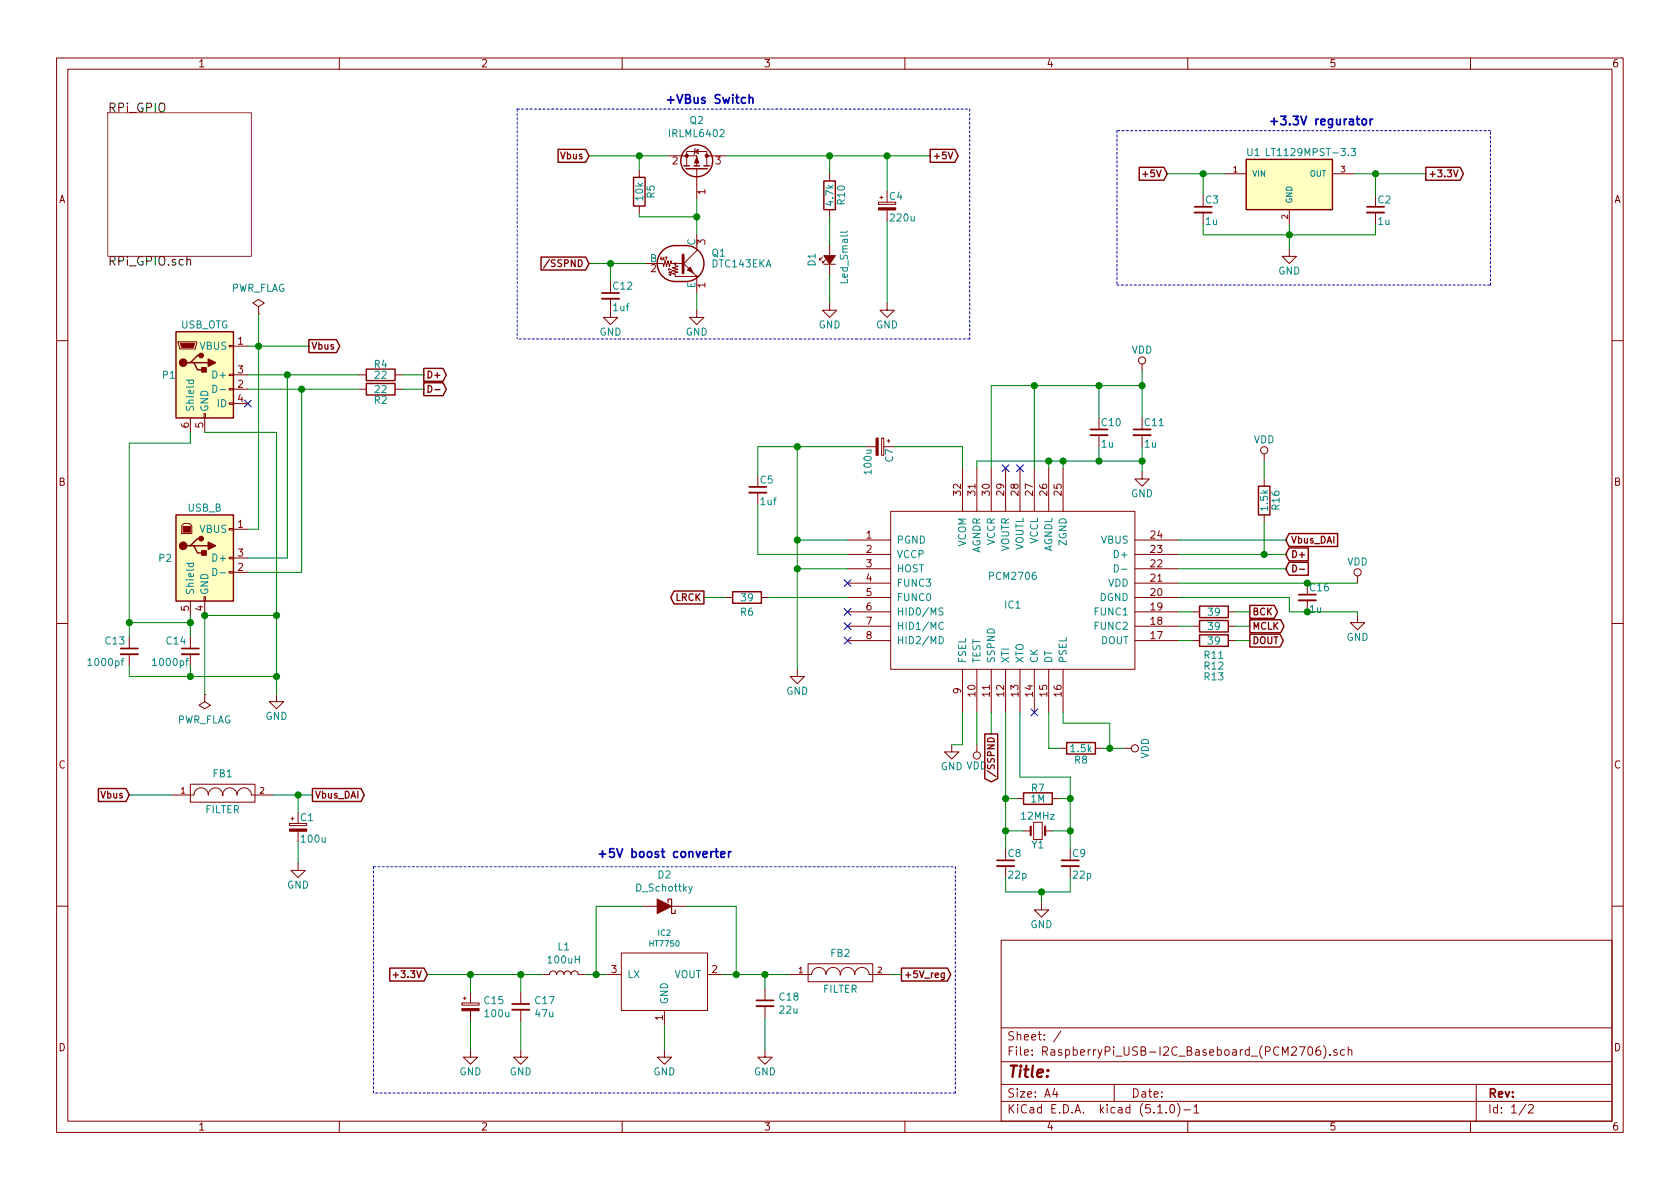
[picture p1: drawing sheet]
<svg xmlns="http://www.w3.org/2000/svg" width="297mm" height="210mm" viewBox="0 0 297 210" stroke-linecap="round" stroke-linejoin="round" font-family="sans-serif">
<g fill="none" stroke="#840000" stroke-width=".18">
<path d="M10 10.3h277v189.9h-277zM12 12.2h273v186.1h-273zM60 10.3v1.9M110 10.3v1.9M160 10.3v1.9M210 10.3v1.9M260 10.3v1.9M113 30.1v1.3M113 36.4v1.3M118.1 27.6h5.1v1.7M122.8 26.8l.6-.4v.8zM122.9 26.3l-.1 .1v.8l-.1 .1"/>
<path d="M123.2 29.8v5.4M125 27.6v-.8h-3.6v2.5M125 27.6v1.7M125 27.6h3.3M146.7 30.7v1.3M146.7 37.1v1.2M155.3 35.8h3.1v.3h-3.1zM155.6 34.9h.5M155.8 34.7v.5M156.8 37.1v1.9M212.7 37.6v2M216.5 30.7h3.8"/>
<path d="M228 37.1v2.5M235.6 30.7h3.8M243.2 37.6v2M45.7 54.2l1-.6-1-.6-1 .6 1 .6v1.3M45.7 55.5h.1M107.9 52.8v3.3h1.3l-1.3 1.3-1.2-1.3h1.2M114.3 46.6h2.9l.1 .5 .3-1 .3 1 .2-1 .3 1 .2-1 .1 .5h1.9M120.6 46.3l2.6 2.6h-3.8v-.4l-.5-.1 1-.3-1-.2 1-.3-1-.2 1-.3-.5-.1v-.4M123.2 54.9v1.2h1.3l-1.3 1.3-1.3-1.3h1.3M123.2 41.5v2.8l-2.6 2.6M123.2 49.1v2.6M145.4 45.5l-.5 .5v-.3v.3h.3"/>
<path d="M145.7 46.7h2M145.9 46l-.5 .5v-.3v.3h.3M146.7 53.6v1.3h1.3l-1.3 1.2-1.3-1.2h1.3M146.7 43.4v1.8M146.7 46.7v1.8M156.8 53.6v1.3h1.3l-1.3 1.2-1.2-1.2h1.2M228 44.1v1.2h1.2l-1.2 1.3-1.3-1.3h1.3M10 60.2h2M31.5 60.4h3.3v.3l-.3 1h-2.8zM33.7 73.9v2.5M36.1 73.1h.2v.8h-.2zM36.2 73.9v2.5"/>
<path d="M40.5 71.2h.8v.3h-.8zM40.5 68.7h.8v.3h-.8zM40.5 66.2h.8v.2h-.8zM40.5 61.1h.8v.2h-.8zM41.3 68.8h2.5M41.3 66.3h2.5M41.3 61.2h2.5M41.3 71.4h2.5M63.5 68.8h1.3M63.5 66.3h1.3M69.8 68.8h1.3M69.8 66.3h1.3"/>
<path d="M153 79h1.9M155.9 77.5h.4v3h-.4zM156.8 78h.6M157.1 77.7v.5M194.3 77v2M201.9 64.4v1.3M201.9 77v2M285 60.2h2M32.1 93l.4-.4h1l.4 .4v1.4h-1.8zM40.5 98.5h.8v.3h-.8zM40.5 93.5h.8v.2h-.8zM41.3 93.6h2.5"/>
<path d="M41.3 98.7h2.5M134 87.1v2M149.9 95.5h7.6M149.9 98h7.6M157.5 90.4h43.2v28h-43.2zM170.2 82.8v7.6M172.7 82.8v7.6M175.3 82.8v7.6M177.8 82.8v7.6M180.3 82.8v7.6M182.9 82.8v7.6M185.4 82.8v7.6"/>
<path d="M188 82.8v7.6M200.7 95.5h7.6M200.7 98h7.6M201.9 83.4v1.3h1.3l-1.3 1.3-1.2-1.3h1.2M223.5 80.3v1.2M223.5 84.7v1.3M223.5 91.1v1.2M10 110.3h2M22.9 112.6v2.1M22.9 115.7v2M33.7 106.3v2.5M33.7 112.6v2.1"/>
<path d="M33.7 115.7v2M36.1 105.5h.2v.8h-.2zM36.2 106.3v2.5M40.5 101.1h.8v.2h-.8zM41.3 101.2h2.5M128.3 105.7h1.2M134.6 105.7h1.3M141 118.4v1.2h1.2l-1.2 1.3-1.3-1.3h1.3M149.9 113.3h7.6M149.9 110.7h7.6M149.9 108.2h7.6M149.9 105.7h7.6"/>
<path d="M149.9 103.1h7.6M149.9 100.6h7.6M170.2 118.4v7.6M172.7 118.4v7.6M175.3 118.4v7.6M177.8 118.4v7.6M180.3 118.4v7.6M182.9 118.4v7.6M185.4 118.4v7.6M188 118.4v7.6M200.7 113.3h7.6M200.7 110.7h7.6"/>
<path d="M200.7 108.2h7.6M200.7 105.7h7.6M200.7 103.1h7.6M200.7 100.6h7.6M210.8 113.3h1.3M210.8 110.7h1.3M210.8 108.2h1.3M217.2 113.3h1.2M217.2 110.7h1.2M217.2 108.2h1.2M231.1 106.2v2M240 108.8v1.3h1.3l-1.3 1.3-1.2-1.3h1.2"/>
<path d="M240 101.8v1.3M285 110.3h2M33.7 138.7h11.4v3.2h-11.4zM36.2 122.8v1.3l1 .6-1 .6-1-.6 1-.6M36.2 122.8h.1M48.9 122.8v1.3h1.3l-1.3 1.2-1.3-1.2h1.3M168.3 131.7v1.3h1.2l-1.2 1.2-1.3-1.2h1.3M172.7 131.7v1.3M187.3 132.3h1.3M193.7 132.3h1.2M198.8 132.3h1.2M30.5 140.6h3.8a1.27 1.27 0 0 1 1.3-1.3 1.27 1.27 0 0 1 1.2 1.3 1.27 1.27 0 0 1 1.3-1.3 1.27 1.27 0 0 1 1.3 1.3 1.27 1.27 0 0 1 1.2-1.3 1.27 1.27 0 0 1 1.3 1.3 1.27 1.27 0 0 1 1.3-1.3 1.27 1.27 0 0 1 1.2 1.3h3.9"/>
<path d="M51.2 145.6h3v.4h-3zM51.4 144.8h.5M51.7 144.5v.5M52.7 152.6v1.3h1.3l-1.3 1.3-1.3-1.3h1.3M52.7 147v1.8M177.8 153.2v2M179.7 141.2h1.3M181 146.9h1.2M182.8 145.4h1.5v3.1h-1.5zM184.1 159.6v1.3h1.3l-1.3 1.3-1.2-1.3h1.2M184.8 146.9h1.3M186.1 141.2h1.2"/>
<path d="M189.2 153.2v2M10 160.2h2M81.7 177.4h3v.3h-3zM81.9 176.5h.5M82.2 176.3v.5M83.2 175.5v1.9M83.2 178.7v1.9M92.1 175.5v2M92.1 178.6v2M95.9 172.3h1.3a.63 .63 0 0 1 .6-.6 .63 .63 0 0 1 .6 .6 .63 .63 0 0 1 .7-.6 .63 .63 0 0 1 .6 .6 .63 .63 0 0 1 .6-.6 .63 .63 0 0 1 .7 .6 .63 .63 0 0 1 .6-.6 .63 .63 0 0 1 .6 .6h1.3M107.3 172.3h2.6M109.9 168.5h15.2v10.2h-15.2z"/>
<path d="M113.7 160.3h7.6M117.5 178.7v2.5M125.1 172.3h2.5M135.3 174.9v2M135.3 177.9v2.1M139.7 172.3h3.8a1.27 1.27 0 0 1 1.3-1.2 1.27 1.27 0 0 1 1.2 1.2 1.27 1.27 0 0 1 1.3-1.2 1.27 1.27 0 0 1 1.3 1.2 1.27 1.27 0 0 1 1.3-1.2 1.27 1.27 0 0 1 1.2 1.2 1.27 1.27 0 0 1 1.3-1.2 1.27 1.27 0 0 1 1.3 1.2h3.8M142.9 170.4h11.4v3.2h-11.4zM177 166.3h108v32h-108zM285 160.2h2M60 198.3v1.9M83.2 185.7v1.2h1.3l-1.3 1.3-1.3-1.3h1.3M92.1 185.7v1.2h1.2l-1.2 1.3-1.3-1.3h1.3"/>
<path d="M110 198.3v1.9M117.5 185.7v1.2h1.2l-1.2 1.3-1.3-1.3h1.3M135.3 185.7v1.2h1.2l-1.2 1.3-1.3-1.3h1.3M160 198.3v1.9M177 194.8h108M177 191.8h108M177 187.8h108M177 181.8h108M186.5 192.5l-.4 1h1M186.8 193v1M187.6 182.3l-1.3 2M197 191.8v3"/>
<path d="M204.7 196.8h.8M206.2 196.7v.1M207 195.4l.3-.1a.94 .94 0 0 1 0 1.5 .82 .82 0 0 1-.3-1.4zM208.2 195.1a1.71 1.71 0 0 1 0 2.3M209.3 196.3h1.2M210 198.3v1.9M211.1 195.8l.4-.5v1.5M211.1 196.8h.9M231.4 185.3l.3-.2a.94 .94 0 0 1 0 1.5l-.4-.3-.1-.6zM233.4 185.1a.59 .59 0 0 0-.7 .6v.6l.1 .2 .4 .1 .3-.1v-.5l-.1-.3h-.5l-.2 .3M234 184.9a1.71 1.71 0 0 1 0 2.3M235.2 186.5v.1"/>
<path d="M236.4 185.7a.37 .37 0 0 0-.6 .1l.1 .2 .5 .2v.1l-.2 .3-.4-.1M237.7 185.7l-.4-.1-.3 .3 .1 .6 .2 .1 .4-.1M238.4 185.7a.37 .37 0 0 1 .6 .1v.8M238.4 185.1v1.5M260 198.3v1.9M261 191.8v6.5M269.8 195.2l-1.2 2M270.3 195.5l.2-.2h.3l.3 .5-.9 1h.9"/>
<circle cx="119.4" cy="46.6" r=".13"/>
<circle cx="123.2" cy="48.9" r=".13"/>
<circle cx="201.9" cy="63.7" r=".63"/>
<circle cx="223.5" cy="79.6" r=".63"/>
<circle cx="240" cy="101.2" r=".63"/>
<circle cx="172.7" cy="133.6" r=".63"/>
<circle cx="200.7" cy="132.3" r=".63"/>
</g>
<path d="M19 19.9h25.4v25.4h-25.4z" fill="none" stroke="#840084" stroke-width=".18"/>
<path d="M33 46l.1-.1a.37 .37 0 0 1 .6 .2v.8" fill="none" stroke="#000" stroke-width=".18"/>
<g fill="#ffffc2" stroke="#ffffc2" stroke-width=".18">
<path d="M31.1 91.1h10.2v15.2h-10.2z"/>
<path d="M220.3 28.2h15.3v8.9h-15.3z"/>
<path d="M31.1 58.7h10.2v15.2h-10.2z"/>
</g>
<g fill="none" stroke="#840000" stroke-width=".25">
<path d="M98.7 26.4h4.9l.5 1.2-.5 1.1h-4.9zM112 31.4h2v5h-2zM120.9 29.3h1M121.3 29.8h3.8M122.7 29.3h1M124.5 29.3h1M145.7 32h2v5.1h-2zM164.5 26.4h4.3l.6 1.2-.6 1.1h-4.3zM201.4 29.6h4.4l.6 1.1-.6 1.2h-4.4zM220.3 28.2h15.3v8.9h-15.3zM252.1 29.6h6.1l.5 1.1-.5 1.2h-6.1zM31.1 58.7h10.2v15.2h-10.2z"/>
<path d="M95.7 45.5h7.9l.5 1.1-.5 1.1h-7.9zM117.1 44.4a3.3 3.3 0 0 1 2.3-1h1.9a3.2 3.2 0 0 1 3.2 3.2 3.2 3.2 0 0 1-3.2 3.2h-1.9a3.2 3.2 0 0 1-2.9-2 3.2 3.2 0 0 1 .6-3.4zM33.7 64.1h.6l.6 1.3h1.3M34.3 64.1h2.5M35.6 62.9h-.7l-1.2 1.2h-.7M54.6 60.1h4.9l.6 1.1-.6 1.2h-4.9zM64.8 67.8h5v2h-5zM64.8 65.3h5v2h-5zM74.9 67.7h3.4l.6 1.1-.6 1.2h-3.4zM74.9 65.1h3.4l.6 1.2-.6 1.1h-3.4zM31.1 91.1h10.2v15.2h-10.2zM33.7 96.5h.6l.6 1.3h1.3"/>
<path d="M34.3 96.5h2.5M35.6 95.2h-.7l-1.2 1.3h-.7M222.5 86h2v5.1h-2zM227.9 99.4h3.4v2.3h-3.4l-.6-1.1zM227.9 96.9h3.4v2.3h-3.4l-.6-1.2zM227.9 94.4h8.6v2.2h-8.6l-.6-1.1zM119.2 104.5h5.3v2.3h-5.3l-.6-1.1zM129.5 104.6h5.1v2.1h-5.1zM212.1 107.2h5.1v2h-5.1zM212.1 109.7h5.1v2.1h-5.1zM212.1 112.3h5.1v2h-5.1zM221 107.1h4.3l.6 1.1-.6 1.1h-4.3z"/>
<path d="M221 109.6h5.4l.6 1.1-.6 1.2h-5.4zM221 112.1h5.3l.6 1.2-.6 1.1h-5.3zM17.4 139.4h4.9l.6 1.2-.6 1.1h-4.9zM55.2 139.4h8.6l.6 1.2-.6 1.1h-8.6zM174.1 129.8h2.3v7.9l-1.1 .6-1.2-.6zM188.6 131.3h5.1v2h-5.1zM181 140.2h5.1v2h-5.1zM68.9 171.2h6.1l.6 1.1-.6 1.2h-6.1zM159.4 171.2h8.1l.6 1.1-.6 1.2h-8.1z"/>
<circle cx="123.2" cy="28.4" r="2.82"/>
</g>
<g fill="#840000" stroke="#840000" stroke-width=".25">
<path d="M35.7 97.4h.7v.8h-.7z"/>
<path d="M36.8 95.9l1.3 .6-1.3 .6z"/>
<path d="M35.7 65h.7v.8h-.7z"/>
<path d="M36.8 63.5l1.3 .6-1.3 .7z"/>
<circle cx="32.4" cy="96.5" r=".63"/>
<circle cx="35.6" cy="95.2" r=".38"/>
<circle cx="32.4" cy="64.1" r=".63"/>
<circle cx="35.6" cy="62.9" r=".38"/>
</g>
<g fill="#840000" stroke="#840000" stroke-width=".18">
<path d="M32.4 93.1h1.3v1h-1.3z"/>
<path d="M154.9 77.5h.4v3h-.4z"/>
<path d="M51.2 146.6h3v.4h-3z"/>
<path d="M31.9 60.7h2.5l-.2 .8h-2.1z"/>
<path d="M81.7 178.4h3v.3h-3z"/>
<path d="M123.2 27.8l.4 1h-.8z"/>
<path d="M121.5 47.7l.5-.5 .6 1.1z"/>
<path d="M145.7 45.2h2l-1 1.5z"/>
<path d="M155.3 36.7h3.1v.4h-3.1z"/>
<circle cx="39.4" cy="140.6" r=".08"/>
<circle cx="121.4" cy="27.6" r=".28"/>
<circle cx="125" cy="27.6" r=".28"/>
<circle cx="148.6" cy="172.3" r=".08"/>
</g>
<g fill="none" stroke="#008484" stroke-width=".18">
<path d="M223.9 26.3v1.2h.6M238.9 26.3h.8l-.4 .4 .3 .2v.6h-.5l-.2-.1M149.8 40.9l-.1 .2h-1.1M32.9 67.2h1.3M33.4 67.2v.4l.2 .2 .6-.1v-.5M37.6 68.1a.64 .64 0 0 1 .8 .7 .64 .64 0 0 1-.8 .6zM38.9 68.9h1M32.9 99.6h1.3M33.4 99.6v.4l.2 .2 .6-.1v-.5M197 99.9a.64 .64 0 0 1 .7 .6 .64 .64 0 0 1-.7 .6zM21.4 116.9h.5M21.9 116.4l-.3 .2v1.1"/>
<path d="M32.8 116.9h.5M33.3 116.4l-.3 .2v1.1M37.6 100.5a.64 .64 0 0 1 .8 .6 .64 .64 0 0 1-.8 .7zM38.9 101.3h1M166.1 112.6a.64 .64 0 0 1 .7 .6 .64 .64 0 0 1-.7 .6zM166.7 107.6l-.5-.1-.2 .2 .1 .3 .6 .3v.3l-.2 .2-.5-.1M166.8 110.2a.6 .6 0 0 0-.9 .4 .6 .6 0 0 0 .6 .7l.3-.1M198.3 100.7h1M122.4 156.7l-.4 1.2-.2 .1"/>
</g>
<g fill="none" stroke="#840000" stroke-width=".33">
<path d="M211.2 37.6h3M241.7 37.6h3M106.4 52.8h3.1M192.8 77h3M200.4 77h3.1M132.5 87.1h3M21.3 115.7h3.1M32.1 115.7h3.1M229.6 106.2h3.1M176.3 153.2h3M187.7 153.2h3.1M90.6 178.6h3"/>
<path d="M133.7 177.9h3.1"/>
</g>
<g fill="none" stroke="#840000" stroke-width=".3">
<path d="M211.2 36.6h3M241.7 36.6h3M106.4 51.8h3.1M192.8 75.9h3M200.4 75.9h3.1M132.5 86.1h3M21.3 114.7h3.1M32.1 114.7h3.1M229.6 105.2h3.1M176.3 152.1h3M187.7 152.1h3.1M90.6 177.5h3"/>
<path d="M133.7 176.9h3.1"/>
</g>
<path d="M182.2 146.2v1.5M184.8 146.2v1.5" fill="none" stroke="#840000" stroke-width=".38"/>
<path d="M167.7 26.9l.3 1.2 .5-1.2M257 30.1l.4 1.2 .4-1.2M97.1 45.9l-1 1.5M75.7 68.2a.6 .6 0 0 1 .7 .6 .6 .6 0 0 1-.7 .6zM76.9 68.9h.9M228.6 99.9a.6 .6 0 0 1 .6 .6 .6 .6 0 0 1-.6 .6zM229.8 100.7h.9M174.5 136.3l1.6 1M69.5 172.4h.9M167 172.1l-.1 1-.5 .1M167 172.1h-.4l-.2 .2 .1 .5h.5" fill="none" stroke="#840000" stroke-width=".23"/>
<g fill="none" stroke="#000084" stroke-width=".18">
<path d="M43.2 70.8l1.2 1.2M44.4 70.8l-1.2 1.2M177.2 82.2l1.2 1.2M178.4 82.2l-1.2 1.2M179.7 82.2l1.2 1.2M180.9 82.2l-1.2 1.2M149.3 107.6l1.2 1.2M149.3 110.1l1.2 1.2M149.3 112.7l1.2 1.2M149.3 102.5l1.2 1.2M150.5 107.6l-1.2 1.2M150.5 110.1l-1.2 1.2"/>
<path d="M150.5 112.7l-1.2 1.2M150.5 102.5l-1.2 1.2M182.3 125.4l1.2 1.2M183.5 125.4l-1.2 1.2"/>
</g>
<g fill="none" stroke="#008400" stroke-width=".18">
<path d="M104.1 27.6h14M113 37.7v.6h10.2M113 27.6v2.5M123.2 35.2v6.3M128.3 27.6h36.2M146.7 27.6v3.1M146.7 38.3v5.1M156.8 27.6v6.3M156.8 39v14.6M206.4 30.7h10.1M212.7 30.7v3.8M212.7 39.6v1.9h30.5v-1.9"/>
<path d="M228 39.6v4.5M239.4 30.7h12.7M243.2 30.7v3.8M45.7 55.5v38.1h-1.9M104.1 46.6h10.2M107.9 46.6v3.2M123.2 51.7v3.2M146.7 48.5v5.1M33.7 76.4v2h-10.8v34.2M36.2 76.4h12.7v46.4M43.8 66.3h19.7M43.8 68.8h19.7"/>
<path d="M43.8 61.2h10.8M50.8 66.3v32.4h-7M53.3 68.8v32.4h-9.5M71.1 66.3h3.8M71.1 68.8h3.8M141 79v39.4M153 79h-19v5.1M158.1 79h12.1v3.8M182.9 68.2v14.6M194.3 68.2v5.7M194.3 79v2.5M201.9 65.7v8.2"/>
<path d="M201.9 79v4.4M201.9 68.2h-26.6v14.6M134 89.1v8.9h15.9M141 95.5h8.9M185.4 81.5v1.3M188 81.5v1.3M201.9 81.5h-29.2v1.3M208.3 98h19M208.3 95.5h19M223.5 81.5v3.2M223.5 92.3v5.7M22.9 117.7v1.9h26"/>
<path d="M22.9 110.1h10.8M33.7 108.8v3.8M33.7 117.7v1.9M48.9 108.8h-12.7v14M124.5 105.7h3.8M135.9 105.7h14M141 100.6h8.9M208.3 100.6h19M208.3 108.2h2.5M208.3 105.7h19.7v2.5h12v.6M208.3 110.7h2.5M208.3 113.3h2.5"/>
<path d="M208.3 103.1h31.7M218.4 108.2h2.6M218.4 110.7h2.6M218.4 113.3h2.6M170.2 126v5.7h-1.9M172.7 126v5.7M175.3 126v3.8M177.8 126v24.1M180.3 126v11.4h8.9v12.7M185.4 126v6.3h1.9M188 126v1.9h8.2v4.4M194.9 132.3h3.9"/>
<path d="M22.9 140.6h7.6M48.3 140.6h6.9M52.7 140.6v3.2M52.7 148.8v3.8M177.8 146.9h3.2M177.8 141.2h1.9M177.8 155.2v2.5h11.4v-2.5M184.1 157.7v1.9M186.1 146.9h3.1M187.3 141.2h1.9M75.6 172.3h20.3M83.2 172.3v3.2"/>
<path d="M92.1 172.3v3.2M103.5 172.3h3.8M113.7 160.3h-8.3v12M121.3 160.3h8.9v12M127.6 172.3h12.1M135.3 172.3v2.6M135.3 180v5.7M157.5 172.3h1.9M83.2 180.6v5.1M92.1 180.6v5.1M117.5 181.2v4.5"/>
</g>
<g fill="#008400" stroke="#008400" stroke-width=".25">
<circle cx="50.8" cy="66.3" r=".51"/>
<circle cx="53.3" cy="68.8" r=".51"/>
<circle cx="223.5" cy="98" r=".51"/>
<circle cx="52.7" cy="140.6" r=".51"/>
<circle cx="189.2" cy="146.9" r=".51"/>
<circle cx="177.8" cy="146.9" r=".51"/>
<circle cx="177.8" cy="141.2" r=".51"/>
<circle cx="189.2" cy="141.2" r=".51"/>
<circle cx="194.3" cy="81.5" r=".51"/>
<circle cx="201.9" cy="81.5" r=".51"/>
<circle cx="194.3" cy="68.2" r=".51"/>
<circle cx="201.9" cy="68.2" r=".51"/>
<circle cx="231.1" cy="103.1" r=".51"/>
<circle cx="188" cy="81.5" r=".51"/>
<circle cx="182.9" cy="68.2" r=".51"/>
<circle cx="196.2" cy="132.3" r=".51"/>
<circle cx="141" cy="95.5" r=".51"/>
<circle cx="141" cy="79" r=".51"/>
<circle cx="185.4" cy="81.5" r=".51"/>
<circle cx="184.2" cy="157.7" r=".51"/>
<circle cx="212.7" cy="30.7" r=".51"/>
<circle cx="228" cy="41.5" r=".51"/>
<circle cx="231.1" cy="108.2" r=".51"/>
<circle cx="141" cy="100.6" r=".51"/>
<circle cx="45.7" cy="61.2" r=".51"/>
<circle cx="48.9" cy="108.8" r=".51"/>
<circle cx="36.2" cy="108.8" r=".51"/>
<circle cx="48.9" cy="119.6" r=".51"/>
<circle cx="33.7" cy="110.1" r=".51"/>
<circle cx="22.9" cy="110.1" r=".51"/>
<circle cx="33.7" cy="119.6" r=".51"/>
<circle cx="92.1" cy="172.3" r=".51"/>
<circle cx="105.4" cy="172.3" r=".51"/>
<circle cx="130.2" cy="172.3" r=".51"/>
<circle cx="135.3" cy="172.3" r=".51"/>
<circle cx="83.2" cy="172.3" r=".51"/>
<circle cx="156.8" cy="27.6" r=".51"/>
<circle cx="146.7" cy="27.6" r=".51"/>
<circle cx="108" cy="46.6" r=".51"/>
<circle cx="113" cy="27.6" r=".51"/>
<circle cx="123.2" cy="38.3" r=".51"/>
<circle cx="243.2" cy="30.7" r=".51"/>
</g>
<path d="M116.2 159l2.5 1.3-2.5 1.2z" fill="#840000" stroke="#840000" stroke-width=".2"/>
<path d="M118.1 159.6v-.6h.6v2.5h.7v-.6" fill="none" stroke="#840000" stroke-width=".2"/>
<path d="M91.4 19.3v40.6M91.4 19.3h80M171.4 19.3v40.6M197.5 23.1v27.3M263.5 23.1h-66M171.4 59.9h-80M197.5 50.4h66M263.5 50.4v-27.3M66 153.3v40M66 153.3h102.9M168.9 193.3v-40M168.9 193.3h-102.9" fill="none" stroke="#0000c2" stroke-width=".18" stroke-dasharray=".4 .4"/>
<path d="M120.8 45.1v3.2z" fill="#840000" stroke="#840000" stroke-width=".51"/>
<path d="M132.5 17.4v-.1a.37 .37 0 0 1 .6 .1v.9M132.5 16.7v1.6M240.9 21.2l.2-.1 .4 .1 .1 .6-.1 .2-.4 .1-.2-.2zM242.3 21.1v1M242.7 21.1l-.4 .2M126.4 150.6h.6M126.6 150.1v1.3l.4 .2M127.4 151.1l.8-.2-.1-.2-.4-.1-.3 .2 .1 .7h.6M128.8 150.6v1M129.3 150.6l-.3 .1-.2 .2" fill="none" stroke="#0000c2" stroke-width=".3"/>
<text font-size="2.8" fill="#840000" x="178" y="190.5">Title:</text>
<g font-size="2.1">
<text x="19" y="19.8">RPi_GPIO</text>
<text x="19" y="47">RPi_GPIO.sch</text>
</g>
<g font-size="2.1" fill="#0000c2">
<text x="117.5" y="18.3">+VBus Switch</text>
<text x="224.2" y="22.1">+3.3V regurator</text>
<text x="105.4" y="151.7">+5V boost converter</text>
</g>
<g font-size="2.1" fill="#840000">
<text x="178" y="184">Sheet: /</text>
<text x="178" y="186.7">File: RaspberryPi_USB-I2C_Baseboard_(PCM2706).sch</text>
<text x="178" y="196.9">KiCad E.D.A. kicad (5.1.0)-1</text>
<text x="178" y="194.1">Size: A4</text>
<text x="200" y="194.1">Date:</text>
<text x="263" y="194.1">Rev:</text>
<text x="263" y="196.9">Id: 1/2</text>
</g>
<g font-size="1.8" fill="#840000">
<text x="35" y="11.9">1</text>
<text x="85" y="11.9">2</text>
<text x="135" y="11.9">3</text>
<text x="185" y="11.9">4</text>
<text x="235" y="11.9">5</text>
<text x="285" y="11.9">6</text>
<text x="118.9" y="29.1">2</text>
<text x="126.5" y="29.1">3</text>
<text x="10.4" y="35.9">A</text>
<text x="124.7" y="34.4" transform="rotate(-90 124.7 34.4)">1</text>
<text x="285.4" y="35.9">A</text>
<text x="124.7" y="43.3" transform="rotate(-90 124.7 43.3)">3</text>
<text x="115.1" y="48.1">2</text>
<text x="124.7" y="50.9" transform="rotate(-90 124.7 50.9)">1</text>
<text x="42.1" y="61">1</text>
<text x="42.1" y="68.6">2</text>
<text x="42.1" y="66">3</text>
<text x="42.1" y="71.1">4</text>
<text x="33.4" y="75.7" transform="rotate(-90 33.4 75.7)">6</text>
<text x="35.9" y="75.7" transform="rotate(-90 35.9 75.7)">5</text>
<text x="10.4" y="85.9">B</text>
<text x="169.9" y="87.6" transform="rotate(-90 169.9 87.6)">32</text>
<text x="172.5" y="87.6" transform="rotate(-90 172.5 87.6)">31</text>
<text x="175" y="87.6" transform="rotate(-90 175 87.6)">30</text>
<text x="177.5" y="87.6" transform="rotate(-90 177.5 87.6)">29</text>
<text x="180.1" y="87.6" transform="rotate(-90 180.1 87.6)">28</text>
<text x="182.6" y="87.6" transform="rotate(-90 182.6 87.6)">27</text>
<text x="185.2" y="87.6" transform="rotate(-90 185.2 87.6)">26</text>
<text x="187.7" y="87.6" transform="rotate(-90 187.7 87.6)">25</text>
<text x="285.4" y="85.9">B</text>
<text x="42.1" y="93.3">1</text>
<text x="153.2" y="95.2">1</text>
<text x="203.5" y="95.2">24</text>
<text x="42.1" y="101">2</text>
<text x="42.1" y="98.4">3</text>
<text x="153.2" y="97.8">2</text>
<text x="153.2" y="100.3">3</text>
<text x="203.5" y="100.3">22</text>
<text x="203.5" y="97.8">23</text>
<text x="153.2" y="102.9">4</text>
<text x="153.2" y="105.4">5</text>
<text x="153.2" y="107.9">6</text>
<text x="203.5" y="107.9">19</text>
<text x="203.5" y="105.4">20</text>
<text x="203.5" y="102.9">21</text>
<text x="33.4" y="108" transform="rotate(-90 33.4 108)">5</text>
<text x="35.9" y="108" transform="rotate(-90 35.9 108)">4</text>
<text x="153.2" y="110.5">7</text>
<text x="153.2" y="113">8</text>
<text x="203.5" y="113">17</text>
<text x="203.5" y="110.5">18</text>
<text x="169.9" y="122.7" transform="rotate(-90 169.9 122.7)">9</text>
<text x="172.5" y="123.1" transform="rotate(-90 172.5 123.1)">10</text>
<text x="175" y="123.1" transform="rotate(-90 175 123.1)">11</text>
<text x="177.5" y="123.1" transform="rotate(-90 177.5 123.1)">12</text>
<text x="180.1" y="123.1" transform="rotate(-90 180.1 123.1)">13</text>
<text x="182.6" y="123.1" transform="rotate(-90 182.6 123.1)">14</text>
<text x="185.2" y="123.1" transform="rotate(-90 185.2 123.1)">15</text>
<text x="187.7" y="123.1" transform="rotate(-90 187.7 123.1)">16</text>
<text x="10.4" y="135.9">C</text>
<text x="285.4" y="135.9">C</text>
<text x="108.1" y="172.1">3</text>
<text x="125.9" y="172.1">2</text>
<text x="10.4" y="185.9">D</text>
<text x="117.2" y="180.4" transform="rotate(-90 117.2 180.4)">1</text>
<text x="285.4" y="185.9">D</text>
<text x="35" y="199.9">1</text>
<text x="85" y="199.9">2</text>
<text x="135" y="199.9">3</text>
<text x="185" y="199.9">4</text>
<text x="235" y="199.9">5</text>
<text x="285" y="199.9">6</text>
</g>
<g font-size="1.8" fill="#008484">
<text x="122" y="21.9">Q2</text>
<text x="118.5" y="24.3">IRLML6402</text>
<text x="220.5" y="27.6">U1</text>
<text x="224.8" y="27.6">LT1129MPST-3.3</text>
<text x="113.7" y="35.4" transform="rotate(-90 113.7 35.4)">10k</text>
<text x="115.7" y="35" transform="rotate(-90 115.7 35)">R5</text>
<text x="157.3" y="35.4">C4</text>
<text x="213.2" y="36">C3</text>
<text x="243.7" y="36">C2</text>
<text x="147.4" y="36.3" transform="rotate(-90 147.4 36.3)">4.7k</text>
<text x="149.4" y="36.1" transform="rotate(-90 149.4 36.1)">R10</text>
<text x="157.6" y="39.2">220u</text>
<text x="213.2" y="39.8">1u</text>
<text x="243.7" y="39.8">1u</text>
<text x="114.9" y="46.3">B</text>
<text x="122.9" y="43.4" transform="rotate(-90 122.9 43.4)">C</text>
<text x="125.9" y="45.4">Q1</text>
<text x="126" y="47.3">DTC143EKA</text>
<text x="144.2" y="47" transform="rotate(-90 144.2 47)">D1</text>
<text x="40.8" y="51.6">PWR_FLAG</text>
<text x="108.5" y="51.2">C12</text>
<text x="122.9" y="51" transform="rotate(-90 122.9 51)">E</text>
<text x="149.9" y="49.9" transform="rotate(-90 149.9 49.9)">Led_Small</text>
<text x="226" y="48.6">GND</text>
<text x="31.9" y="58.1">USB_OTG</text>
<text x="106" y="59.4">GND</text>
<text x="108.5" y="55">1uf</text>
<text x="121.2" y="59.4">GND</text>
<text x="144.7" y="58.1">GND</text>
<text x="154.9" y="58.1">GND</text>
<text x="35.4" y="61.8">VBUS</text>
<text x="66.2" y="65.1">R4</text>
<text x="200.1" y="62.5">VDD</text>
<text x="28.8" y="67">P1</text>
<text x="37.9" y="66.9">D+</text>
<text x="66.2" y="71.4">R2</text>
<text x="66.3" y="69.5">22</text>
<text x="66.3" y="67">22</text>
<text x="34.3" y="72.9" transform="rotate(-90 34.3 72.9)">Shield</text>
<text x="36.8" y="72.9" transform="rotate(-90 36.8 72.9)">GND</text>
<text x="38.5" y="72">ID</text>
<text x="194.8" y="75.4">C10</text>
<text x="202.5" y="75.4">C11</text>
<text x="154.1" y="83.7" transform="rotate(-90 154.1 83.7)">100u</text>
<text x="157.9" y="81.7" transform="rotate(-90 157.9 81.7)">C7</text>
<text x="194.8" y="79.2">1u</text>
<text x="202.4" y="79.2">1u</text>
<text x="221.7" y="78.4">VDD</text>
<text x="134.4" y="85.5">C5</text>
<text x="134.5" y="89.3">1uf</text>
<text x="200" y="87.9">GND</text>
<text x="33.2" y="90.5">USB_B</text>
<text x="35.4" y="94.2">VBUS</text>
<text x="224.2" y="90.2" transform="rotate(-90 224.2 90.2)">1.5k</text>
<text x="226.2" y="90.1" transform="rotate(-90 226.2 90.1)">R16</text>
<text x="28.1" y="99.4">P2</text>
<text x="37.9" y="99.3">D+</text>
<text x="158.5" y="96.1">PGND</text>
<text x="158.5" y="98.7">VCCP</text>
<text x="158.5" y="101.2">HOST</text>
<text x="170.8" y="96.7" transform="rotate(-90 170.8 96.7)">VCOM</text>
<text x="173.4" y="97.9" transform="rotate(-90 173.4 97.9)">AGNDR</text>
<text x="175.9" y="96.4" transform="rotate(-90 175.9 96.4)">VCCR</text>
<text x="178.4" y="97.6" transform="rotate(-90 178.4 97.6)">VOUTR</text>
<text x="181" y="97.4" transform="rotate(-90 181 97.4)">VOUTL</text>
<text x="183.5" y="96.3" transform="rotate(-90 183.5 96.3)">VCCL</text>
<text x="186.1" y="97.7" transform="rotate(-90 186.1 97.7)">AGNDL</text>
<text x="188.6" y="96.4" transform="rotate(-90 188.6 96.4)">ZGND</text>
<text x="194.7" y="96.1">VBUS</text>
<text x="197.3" y="98.7">D+</text>
<text x="238.2" y="100">VDD</text>
<text x="34.3" y="105.3" transform="rotate(-90 34.3 105.3)">Shield</text>
<text x="36.8" y="105.3" transform="rotate(-90 36.8 105.3)">GND</text>
<text x="131.1" y="106.3">39</text>
<text x="158.5" y="103.8">FUNC3</text>
<text x="158.5" y="106.3">FUNC0</text>
<text x="175.1" y="102.5">PCM2706</text>
<text x="177.7" y="107.6">IC1</text>
<text x="194.4" y="106.3">DGND</text>
<text x="195.9" y="103.8">VDD</text>
<text x="231.7" y="104.6">C16</text>
<text x="18.7" y="114">C13</text>
<text x="29.5" y="114">C14</text>
<text x="131" y="108.9">R6</text>
<text x="158.5" y="108.8">HID0/MS</text>
<text x="158.5" y="111.4">HID1/MC</text>
<text x="158.5" y="113.9">HID2/MD</text>
<text x="193.8" y="111.4">FUNC2</text>
<text x="193.8" y="108.8">FUNC1</text>
<text x="194.6" y="113.9">DOUT</text>
<text x="213.7" y="108.9">39</text>
<text x="213.7" y="111.4">39</text>
<text x="213.7" y="114">39</text>
<text x="231.6" y="108.4">1u</text>
<text x="238.1" y="113.3">GND</text>
<text x="15.9" y="117.8">1000pf</text>
<text x="27.3" y="117.8">1000pf</text>
<text x="170.8" y="117.3" transform="rotate(-90 170.8 117.3)">FSEL</text>
<text x="173.4" y="117.3" transform="rotate(-90 173.4 117.3)">TEST</text>
<text x="175.9" y="117.3" transform="rotate(-90 175.9 117.3)">SSPND</text>
<text x="178.4" y="117.3" transform="rotate(-90 178.4 117.3)">XTI</text>
<text x="181" y="117.3" transform="rotate(-90 181 117.3)">XTO</text>
<text x="183.5" y="117.3" transform="rotate(-90 183.5 117.3)">CK</text>
<text x="186.1" y="117.3" transform="rotate(-90 186.1 117.3)">DT</text>
<text x="188.6" y="117.3" transform="rotate(-90 188.6 117.3)">PSEL</text>
<text x="213" y="116.5">R11</text>
<text x="213" y="118.4">R12</text>
<text x="139" y="122.9">GND</text>
<text x="213" y="120.3">R13</text>
<text x="31.2" y="127.9">PWR_FLAG</text>
<text x="46.9" y="127.3">GND</text>
<text x="37.7" y="137.5">FB1</text>
<text x="166.3" y="136.2">GND VDD</text>
<text x="189.4" y="133">1.5k</text>
<text x="190" y="135">R8</text>
<text x="203.1" y="134.2" transform="rotate(-90 203.1 134.2)">VDD</text>
<text x="36.3" y="143.8">FILTER</text>
<text x="182.3" y="141.9">1M</text>
<text x="182.4" y="140">R7</text>
<text x="53.2" y="145.2">C1</text>
<text x="53.4" y="149">100u</text>
<text x="180.7" y="145">12MHz</text>
<text x="116.4" y="155.3">D2</text>
<text x="178.3" y="151.6">C8</text>
<text x="178.4" y="155.4">22p</text>
<text x="182.4" y="150">Y1</text>
<text x="189.7" y="151.6">C9</text>
<text x="189.8" y="155.4">22p</text>
<text x="50.7" y="157.1">GND</text>
<text x="112.6" y="157.7">D_Schottky</text>
<text x="182.2" y="164.1">GND</text>
<text x="97.1" y="170.4">100uH</text>
<text x="98.7" y="168.1">L1</text>
<text x="110.9" y="173">LX</text>
<text x="119.2" y="173">VOUT</text>
<text x="146.9" y="169.2">FB2</text>
<text x="85.7" y="177.6">C15</text>
<text x="85.9" y="179.9">100u</text>
<text x="94.7" y="177.6">C17</text>
<text x="94.7" y="179.9">47u</text>
<text x="118.1" y="177.7" transform="rotate(-90 118.1 177.7)">GND</text>
<text x="137.9" y="176.9">C18</text>
<text x="137.9" y="179.2">22u</text>
<text x="145.5" y="175.6">FILTER</text>
<text x="81.2" y="190.2">GND</text>
<text x="90.1" y="190.2">GND</text>
<text x="115.5" y="190.2">GND</text>
<text x="133.3" y="190.2">GND</text>
</g>
<g font-size="1.7" fill="#840000">
<text x="99.3" y="28.1">Vbus</text>
<text x="164.8" y="28.1">+5V</text>
<text x="202.6" y="31.3">+5V</text>
<text x="252.4" y="31.3">+3.3V</text>
<text x="97.1" y="47.2">/SSPND</text>
<text x="54.9" y="61.8">Vbus</text>
<text x="75.3" y="66.9">D+</text>
<text x="228.1" y="98.6">D+</text>
<text x="228.1" y="96.1">Vbus_DAI</text>
<text x="119.5" y="106.2">LRCK</text>
<text x="221.3" y="108.8">BCK</text>
<text x="221.3" y="111.3">MCLK</text>
<text x="221.3" y="113.9">DOUT</text>
<text x="175.8" y="136.3" transform="rotate(-90 175.8 136.3)">/SSPND</text>
<text x="18" y="141.2">Vbus</text>
<text x="55.6" y="141.2">Vbus_DAI</text>
<text x="70.4" y="172.9">+3.3V</text>
<text x="159.7" y="172.9">+5V_reg</text>
</g>
<g font-size="1.4" fill="#840000">
<text x="218.1" y="30.5">1</text>
<text x="237.1" y="30.5">3</text>
<text x="227.7" y="38.7" transform="rotate(-90 227.7 38.7)">2</text>
<text x="32" y="140.3">1</text>
<text x="46" y="140.3">2</text>
<text x="141.2" y="172.1">1</text>
<text x="155.2" y="172.1">2</text>
</g>
<g font-size="1.4" fill="#008484">
<text x="221.4" y="31.2">VIN</text>
<text x="231.6" y="31.2">OUT</text>
<text x="228.5" y="36.1" transform="rotate(-90 228.5 36.1)">GND</text>
<text x="115" y="167.4">HT7750</text>
<text x="116.4" y="165.5">IC2</text>
</g>
<g font-size=".7" fill="#840000">
<text x="116.8" y="46">4k7</text>
<text x="118.8" y="48.7" transform="rotate(-90 118.8 48.7)">4k7</text>
</g>
</svg>
